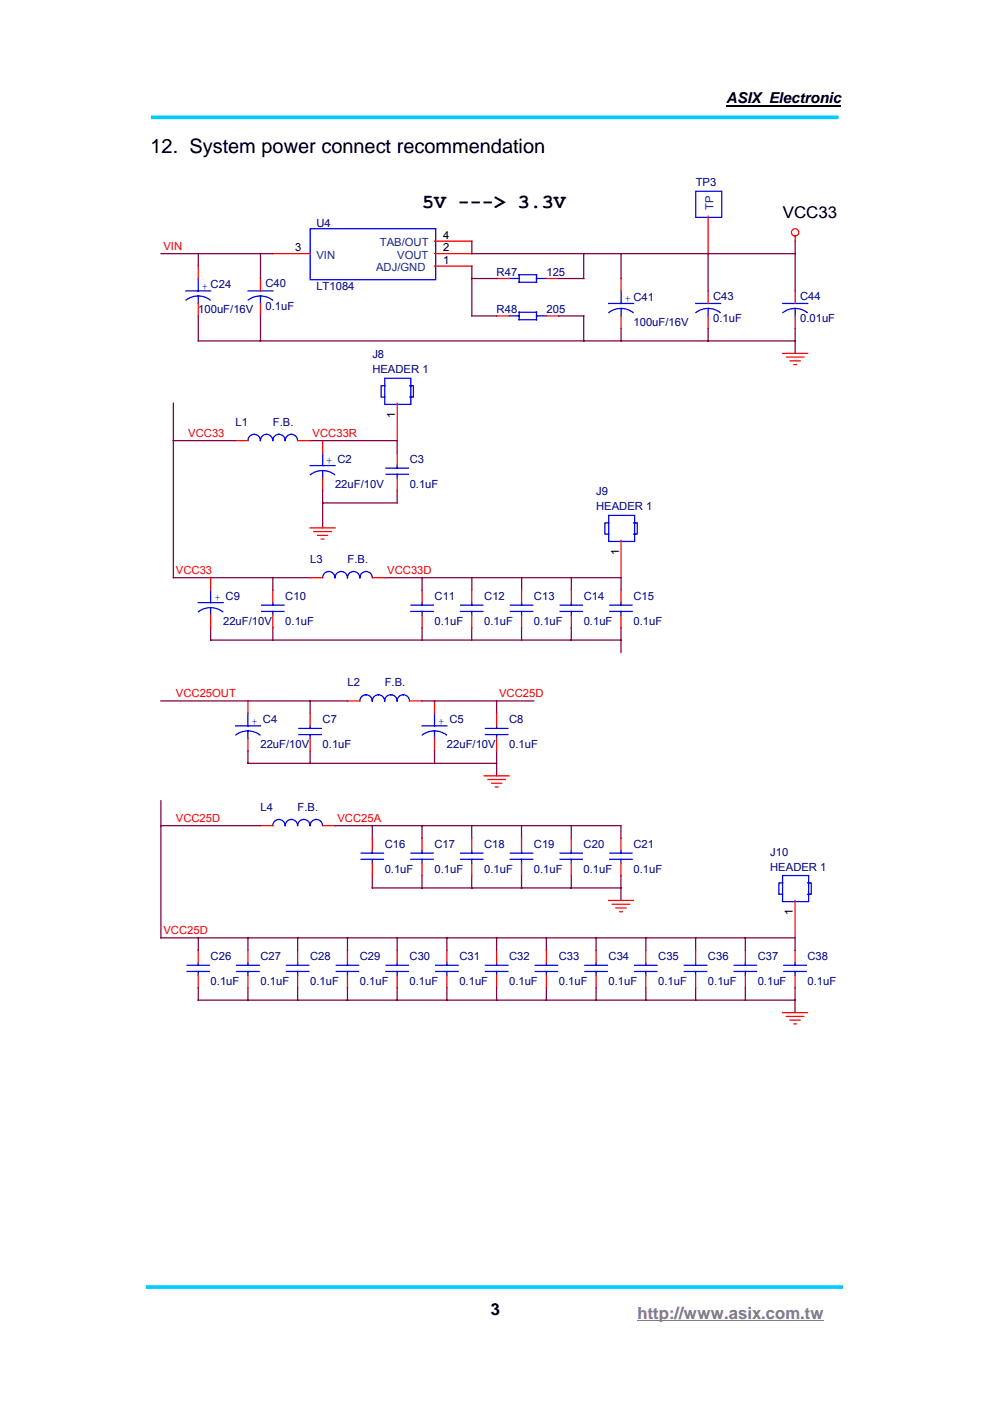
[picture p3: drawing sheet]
<svg xmlns="http://www.w3.org/2000/svg" width="210mm" height="297mm" viewBox="0 0 210 297" stroke-linecap="round" stroke-linejoin="round" font-family="sans-serif">
<path d="M154 22.4h24.3" fill="none" stroke="#000" stroke-width=".34"/>
<path d="M30.9 272.9h147.9" fill="none" stroke="#0cf" stroke-width=".78" stroke-linecap="butt"/>
<path d="M130.6 275.1h46.6v6.3h-46.6z" fill="#fff"/>
<path d="M135.2 280.1h39.4" fill="none" stroke="#808080" stroke-width=".21"/>
<path d="M32 24.9h145.8" fill="none" stroke="#0cf" stroke-width=".78" stroke-linecap="butt"/>
<g fill="none" stroke="#00f" stroke-width=".26">
<path d="M42 59v2.7M65.8 48.5h26.6v10.8h-26.6zM108 59h2.1M110.1 58.3h3.7v1.6h-3.7zM113.8 59h2.1M147.5 40.5h5.5v5.6h-5.5zM39.4 61.7h5.3M39.5 63.6a4.2 4.2 0 0 1 5.1 0M42 62.7v1.6M52.6 61.7h5.3M52.6 63.6a4.2 4.2 0 0 1 5.2 0M55.2 62.8v1.5"/>
<path d="M108 67h2.1M110.1 66.2h3.7v1.6h-3.7zM113.8 67h2.1M129.1 64.3h5.2M129.1 66.3a4.2 4.2 0 0 1 5.1 0M131.7 61.7v2.6M131.7 65.4v1.6M147.5 64.3h5.3M147.6 66.3a4.2 4.2 0 0 1 5.1 0M150.1 65.4v1.6M166 64.3h5.2M166 66.3a4.2 4.2 0 0 1 5.1 0"/>
<path d="M168.6 65.4v1.6M52.6 93.4a1.31 1.31 0 0 1 1.3-1.3 1.31 1.31 0 0 1 1.3 1.3M55.2 93.4a1.3 1.3 0 0 1 1.3-1.3 1.3 1.3 0 0 1 1.3 1.3 1.32 1.32 0 0 1 1.3-1.3 1.32 1.32 0 0 1 1.4 1.3 1.31 1.31 0 0 1 1.3-1.3 1.31 1.31 0 0 1 1.3 1.3M65.8 98.7h5.2M68.4 96.1v2.6M68.4 99.8v1.5M81.6 80.2h5.5v5.5h-5.5zM81.6 81.8h-.8v2.4h.8M81.8 99.2h4.8M84.2 98.7v.5M86.9 81.8h.8v2.4h-.8M65.8 100.6a4.2 4.2 0 0 1 5.2 0"/>
<path d="M81.8 100.6h4.8M84.2 100.6v.7M129.1 109.3h5.5v5.5h-5.5zM129.1 110.9h-.8v2.3h.8M134.3 110.9h.8v2.3h-.8M42 127.8h5.3M42.1 129.7a4.2 4.2 0 0 1 5.1 0M44.7 125.1v2.7M44.7 128.8v1.6M55.5 129.6h4.7M55.5 128.3h4.7M57.8 127.8v.5"/>
<path d="M57.8 129.6v.8M68.4 122.5a1.3 1.3 0 0 1 1.3-1.3 1.3 1.3 0 0 1 1.3 1.3 1.32 1.32 0 0 1 1.3-1.3 1.32 1.32 0 0 1 1.4 1.3 1.31 1.31 0 0 1 1.3-1.3 1.31 1.31 0 0 1 1.3 1.3M76.3 122.5a1.31 1.31 0 0 1 1.3-1.3 1.31 1.31 0 0 1 1.3 1.3M87.1 129.6h4.8M87.1 128.3h4.8M89.5 127.8v.5M89.5 129.6v.8M97.7 129.6h4.7M97.7 128.3h4.7M100 127.8v.5M100 129.6v.8M108.2 129.6h4.8"/>
<path d="M108.2 128.3h4.8M110.6 127.8v.5M110.6 129.6v.8M118.8 129.6h4.7M118.8 128.3h4.7M121.1 127.8v.5M121.1 129.6v.8M129.3 129.6h4.7M129.3 128.3h4.7M131.7 127.8v.5M131.7 129.6v.8M49.9 153.9h5.3"/>
<path d="M50 155.8a4.2 4.2 0 0 1 5.1 0M52.6 151.3v2.6M52.6 155v1.5M63.4 155.7h4.7M63.4 154.4h4.7M65.8 153.9v.5M65.8 155.7v.9M76.3 148.6a1.31 1.31 0 0 1 1.3-1.3 1.31 1.31 0 0 1 1.3 1.3 1.31 1.31 0 0 1 1.3-1.3 1.31 1.31 0 0 1 1.3 1.3M81.6 148.6a1.31 1.31 0 0 1 1.3-1.3 1.31 1.31 0 0 1 1.3 1.3M84.2 148.6a1.3 1.3 0 0 1 1.3-1.3 1.3 1.3 0 0 1 1.3 1.3M89.5 153.9h5.3M89.5 155.8a4.2 4.2 0 0 1 5.2 0"/>
<path d="M92.1 151.3v2.6M92.1 155v1.6M102.9 155.7h4.8M102.9 154.4h4.8M105.3 153.9v.5M105.3 155.7v.9M57.8 175a1.31 1.31 0 0 1 1.4-1.3 1.31 1.31 0 0 1 1.3 1.3 1.31 1.31 0 0 1 1.3-1.3 1.31 1.31 0 0 1 1.3 1.3M63.1 175a1.31 1.31 0 0 1 1.3-1.3 1.31 1.31 0 0 1 1.3 1.3M65.8 175a1.31 1.31 0 0 1 1.3-1.3 1.31 1.31 0 0 1 1.3 1.3M76.6 182.2h4.7M76.6 180.9h4.7M78.9 180.4v.5"/>
<path d="M78.9 182.2v.8M87.1 182.2h4.8M87.1 180.9h4.8M89.5 180.3v.6M89.5 182.2v.8M97.6 182.2h4.8M97.6 180.9h4.8M100 180.3v.6M100 182.2v.8M108.2 182.2h4.7M108.2 180.9h4.7M110.6 180.3v.6"/>
<path d="M110.6 182.2v.8M118.7 182.2h4.8M118.7 180.9h4.8M121.1 180.3v.6M121.1 182.2v.8M129.3 182.2h4.7M129.3 180.9h4.7M131.7 180.3v.6M131.7 182.2v.8M165.9 185.6h5.5v5.6h-5.5zM165.9 187.2h-.8v2.4h.8M171.2 187.2h.8v2.4h-.8"/>
<path d="M39.7 206h4.7M39.7 204.7h4.7M42 204.1v.6M42 206v.8M50.2 206h4.7M50.2 204.7h4.7M52.6 204.1v.6M52.6 206v.8M60.7 206h4.8M60.7 204.7h4.8M63.1 204.1v.6M63.1 206v.8"/>
<path d="M71.3 206h4.7M71.3 204.7h4.7M73.7 204.1v.6M73.7 206v.8M81.8 206h4.8M81.8 204.7h4.8M84.2 204.1v.6M84.2 206v.8M92.4 206h4.7M92.4 204.7h4.7M94.8 204.1v.6M94.8 206v.8"/>
<path d="M102.9 206h4.8M102.9 204.7h4.8M105.3 204.1v.6M105.3 206v.8M113.5 206h4.7M113.5 204.7h4.7M115.8 204.1v.6M115.8 206v.8M124 206h4.8M124 204.7h4.8M126.4 204.1v.6M126.4 206v.8"/>
<path d="M134.6 206h4.7M134.6 204.7h4.7M136.9 204.1v.6M136.9 206v.8M145.1 206h4.8M145.1 204.7h4.8M147.5 204.1v.6M147.5 206v.8M155.7 206h4.7M155.7 204.7h4.7M158 204.1v.6M158 206v.8"/>
<path d="M166.2 206h4.7M166.2 204.7h4.7M168.6 204.1v.6M168.6 206v.8"/>
</g>
<g fill="none" stroke="#f00" stroke-width=".26">
<path d="M42 56.4v2.6M55.2 59v2.7M57.9 53.8h7.9M92.1 56.4h7.9M92.1 53.8h7.9M92.1 51.1h7.9M105.3 59h2.7M115.9 59h2.6M131.7 59v2.7M150.1 45.8v8M168.6 50.1v1M42 64.3v2.7"/>
<path d="M55.2 64.3v2.7M105.3 67h2.7M115.9 67h2.6M131.7 67v2.6M150.1 61.7v2.6M150.1 67v2.6M166 74.9h5.2M166.8 75.7h3.6M167.5 76.5h2.2M168.3 77.3h.6M168.6 61.7v2.6M168.6 67v2.6"/>
<path d="M49.9 93.4h2.7M63.1 93.4h2.7M68.4 93.4v2.7M84.2 96.1v2.6M84.2 85.5v7.9M65.8 111.9h5.2M66.5 112.7h3.7M67.3 113.5h2.1M68.1 114.3h.6M68.4 101.3v2.7M84.2 101.3v2.7M131.7 114.6v7.9"/>
<path d="M44.7 122.5v2.6M44.7 130.4v2.7M57.8 125.1v2.7M57.8 130.4v2.7M65.8 122.5h2.6M78.9 122.5h2.7M89.5 125.1v2.7M89.5 130.4v2.7M100 125.1v2.7M100 130.4v2.7M110.6 125.1v2.7M110.6 130.4v2.7"/>
<path d="M121.1 125.1v2.7M121.1 130.4v2.7M131.7 125.1v2.7M131.7 130.4v2.7M52.6 148.6v2.7M52.6 156.6v2.6M65.8 151.3v2.6M65.8 156.6v2.6M73.7 148.6h2.6M86.8 148.6h2.7M92.1 148.6v2.7M92.1 156.6v2.6"/>
<path d="M105.3 151.3v2.6M105.3 156.6v2.6M55.2 175.1h2.6M68.4 175.1h2.6M78.9 177.7v2.7M89.5 177.7v2.6M100 177.7v2.6M102.7 164.5h5.2M103.4 165.3h3.8M104.3 166.1h2M105 166.9h.6M110.6 177.7v2.6"/>
<path d="M121.1 177.7v2.6M131.7 177.7v2.6M78.9 183v2.6M89.5 183v2.6M100 183v2.6M110.6 183v2.6M121.1 183v2.6M129 190.9h5.3M129.8 191.7h3.7M130.6 192.5h2.1M131.4 193.3h.5M131.7 183v2.6"/>
<path d="M168.6 190.9v7.9M42 201.5v2.6M42 206.8v2.6M52.6 201.5v2.6M52.6 206.8v2.6M63.1 201.5v2.6M63.1 206.8v2.6M73.7 201.5v2.6M73.7 206.8v2.6M84.2 201.5v2.6M84.2 206.8v2.6M94.8 201.5v2.6"/>
<path d="M94.8 206.8v2.6M105.3 201.5v2.6M105.3 206.8v2.6M115.8 201.5v2.6M115.8 206.8v2.6M126.4 201.5v2.6M126.4 206.8v2.6M136.9 201.5v2.6M136.9 206.8v2.6M147.5 201.5v2.6M147.5 206.8v2.6M158 201.5v2.6"/>
<path d="M158 206.8v2.6M165.9 214.7h5.3M166.7 215.5h3.7M167.5 216.3h2.1M168.3 217.1h.5M168.6 201.5v2.6M168.6 206.8v2.6"/>
<circle cx="168.6" cy="49.3" r=".78"/>
</g>
<g fill="none" stroke="#800040" stroke-width=".26">
<path d="M34.1 53.8h23.7M42 53.8v2.6M55.2 53.8v5.2M100 51.1v2.7h68.6M100 59h5.3M100 56.4v10.6h5.3M123.8 53.8v5.2h-5.3M131.7 53.8v5.2M150.1 53.8v7.9M168.6 51.1v10.6M42 67v5.3h126.6M55.2 67v5.3"/>
<path d="M118.5 67h5.3v5.3M131.7 69.6v2.7M150.1 69.6v2.7M168.6 69.6v5.3M36.8 85.5v37h29M36.8 93.4h13.1M65.8 93.4h2.6M68.4 93.4h15.8v2.7M68.4 104v2.6M84.2 104v2.6h-15.8v5.3M44.7 133.1v2.6h87M57.8 122.5v2.6"/>
<path d="M57.8 133.1v2.6M81.6 122.5h50.1v2.6M89.5 122.5v2.6M89.5 133.1v2.6M100 133.1v2.6M100 122.5v2.6M110.6 133.1v2.6M110.6 122.5v2.6M121.1 133.1v2.6M121.1 122.5v2.6M131.7 133.1v5.3M34.1 148.6h39.6"/>
<path d="M52.6 159.2v2.6h52.7M65.8 148.6v2.7M65.8 159.2v2.6M92.1 159.2v2.6M105.3 148.6v2.7M105.3 159.2v5.3M113.2 148.6h-23.7M34.1 169.8v29h134.5v2.7M34.1 175.1h21.1M71 175.1h60.7v2.6M78.9 175.1v2.6M89.5 175.1v2.6"/>
<path d="M100 175.1v2.6M110.6 175.1v2.6M121.1 175.1v2.6M42 198.8v2.7M52.6 198.8v2.7M63.1 198.8v2.7M73.7 198.8v2.7M78.9 185.6v2.7h52.8M84.2 198.8v2.7M89.5 185.6v2.7M94.7 198.8v2.7M100 185.6v2.7"/>
<path d="M105.3 198.8v2.7M110.6 185.6v2.7M115.8 198.8v2.7M121.1 185.6v2.7M126.4 198.8v2.7M131.7 185.6v5.3M136.9 198.8v2.7M147.5 198.8v2.7M158 198.8v2.7M42 209.4v2.6h105.5v-2.6M52.6 209.4v2.6M63.1 209.4v2.6"/>
<path d="M73.7 209.4v2.6M84.2 209.4v2.6M94.7 209.4v2.6M105.3 209.4v2.6M115.8 209.4v2.6M126.4 209.4v2.6M136.9 209.4v2.6M147.5 212h10.5M158 209.4v2.6h10.6M168.6 209.4v5.3"/>
</g>
<g font-size="4.2">
<text x="31.9" y="32.3">12. System power connect recommendation</text>
<text x="89.5" y="44.1">5V ---&gt; 3.3V</text>
</g>
<text font-size="3.5" x="104" y="278.7">3</text>
<text font-size="3.5" fill="#808080" x="135.2" y="279.6">http://www.asix.com.tw</text>
<text font-size="3.4" x="166" y="46.3">VCC33</text>
<text font-size="3.2" x="154" y="21.9">ASIX Electronic</text>
<g font-size="2.4" fill="#000080">
<text x="147.5" y="39.5">TP3</text>
<text x="67.1" y="48.2">U4</text>
<text x="105.3" y="58.5">R47</text>
<text x="115.9" y="58.5">125</text>
<text x="56.3" y="60.9">C40</text>
<text x="56.3" y="65.7">0.1uF</text>
<text x="67.1" y="61.4">LT1084</text>
<text x="151.2" y="63.5">C43</text>
<text x="169.6" y="63.5">C44</text>
<text x="42" y="66.4">100uF/16V</text>
<text x="105.3" y="66.4">R48</text>
<text x="115.9" y="66.4">205</text>
<text x="134.3" y="69.1">100uF/16V</text>
<text x="151.2" y="68.3">0.1uF</text>
<text x="169.6" y="68.3">0.01uF</text>
<text x="78.9" y="76">J8</text>
<text x="78.9" y="79.2">HEADER 1</text>
<text x="49.9" y="90.2">L1</text>
<text x="57.8" y="90.2">F.B.</text>
<text x="86.9" y="98.2">C3</text>
<text x="71" y="103.5">22uF/10V</text>
<text x="86.9" y="103.5">0.1uF</text>
<text x="126.4" y="105">J9</text>
<text x="126.4" y="108.2">HEADER 1</text>
<text x="65.8" y="119.3">L3</text>
<text x="73.7" y="119.3">F.B.</text>
<text x="60.5" y="127.2">C10</text>
<text x="92.1" y="127.2">C11</text>
<text x="102.7" y="127.2">C12</text>
<text x="113.2" y="127.2">C13</text>
<text x="123.8" y="127.2">C14</text>
<text x="134.3" y="127.2">C15</text>
<text x="47.3" y="132.5">22uF/10V</text>
<text x="60.5" y="132.5">0.1uF</text>
<text x="92.1" y="132.5">0.1uF</text>
<text x="102.7" y="132.5">0.1uF</text>
<text x="113.2" y="132.5">0.1uF</text>
<text x="123.8" y="132.5">0.1uF</text>
<text x="134.3" y="132.5">0.1uF</text>
<text x="73.7" y="145.4">L2</text>
<text x="81.6" y="145.4">F.B.</text>
<text x="68.4" y="153.4">C7</text>
<text x="107.9" y="153.4">C8</text>
<text x="55.2" y="158.7">22uF/10V</text>
<text x="68.4" y="158.7">0.1uF</text>
<text x="94.8" y="158.7">22uF/10V</text>
<text x="107.9" y="158.7">0.1uF</text>
<text x="55.2" y="171.9">L4</text>
<text x="63.1" y="171.9">F.B.</text>
<text x="81.6" y="179.8">C16</text>
<text x="92.1" y="179.8">C17</text>
<text x="102.7" y="179.8">C18</text>
<text x="113.2" y="179.8">C19</text>
<text x="123.7" y="179.8">C20</text>
<text x="134.3" y="179.8">C21</text>
<text x="81.6" y="185.1">0.1uF</text>
<text x="92.1" y="185.1">0.1uF</text>
<text x="102.7" y="185.1">0.1uF</text>
<text x="113.2" y="185.1">0.1uF</text>
<text x="123.7" y="185.1">0.1uF</text>
<text x="134.3" y="185.1">0.1uF</text>
<text x="163.3" y="181.4">J10</text>
<text x="163.3" y="184.6">HEADER 1</text>
<text x="44.7" y="203.6">C26</text>
<text x="55.2" y="203.6">C27</text>
<text x="65.8" y="203.6">C28</text>
<text x="76.3" y="203.6">C29</text>
<text x="86.8" y="203.6">C30</text>
<text x="97.4" y="203.6">C31</text>
<text x="107.9" y="203.6">C32</text>
<text x="118.5" y="203.6">C33</text>
<text x="129" y="203.6">C34</text>
<text x="139.6" y="203.6">C35</text>
<text x="150.1" y="203.6">C36</text>
<text x="160.7" y="203.6">C37</text>
<text x="171.2" y="203.6">C38</text>
<text x="44.7" y="208.9">0.1uF</text>
<text x="55.2" y="208.9">0.1uF</text>
<text x="65.8" y="208.9">0.1uF</text>
<text x="76.3" y="208.9">0.1uF</text>
<text x="86.8" y="208.9">0.1uF</text>
<text x="97.4" y="208.9">0.1uF</text>
<text x="107.9" y="208.9">0.1uF</text>
<text x="118.5" y="208.9">0.1uF</text>
<text x="129" y="208.9">0.1uF</text>
<text x="139.6" y="208.9">0.1uF</text>
<text x="150.1" y="208.9">0.1uF</text>
<text x="160.7" y="208.9">0.1uF</text>
<text x="171.2" y="208.9">0.1uF</text>
</g>
<g font-size="2.4" fill="#004080">
<text x="151.3" y="44.5" transform="rotate(-90 151.3 44.5)">TP</text>
<text x="80.5" y="52.2">TAB/OUT</text>
<text x="67.1" y="54.8">VIN</text>
<text x="79.7" y="57.5">ADJ/GND</text>
<text x="84.2" y="54.8">VOUT</text>
</g>
<g font-size="2.4" fill="#f00">
<text x="34.6" y="53">VIN</text>
<text x="39.9" y="92.6">VCC33</text>
<text x="66.3" y="92.6">VCC33R</text>
<text x="37.3" y="121.7">VCC33</text>
<text x="82.1" y="121.7">VCC33D</text>
<text x="37.3" y="147.8">VCC25OUT</text>
<text x="105.8" y="147.8">VCC25D</text>
<text x="37.3" y="174.3">VCC25D</text>
<text x="71.6" y="174.3">VCC25A</text>
<text x="34.6" y="198.1">VCC25D</text>
</g>
<g font-size="2.4">
<text x="62.6" y="53.2">3</text>
<text x="94" y="53.2">2</text>
<text x="94" y="50.6">4</text>
<text x="94" y="55.9">1</text>
<text x="83.8" y="88.7" transform="rotate(-90 83.8 88.7)">1</text>
<text x="131.2" y="117.7" transform="rotate(-90 131.2 117.7)">1</text>
<text x="168.1" y="194.1" transform="rotate(-90 168.1 194.1)">1</text>
</g>
<g font-size="2.4" fill="#00f">
<text x="42.8" y="61.4">+ C24</text>
<text x="132.5" y="64.1">+ C41</text>
<text x="69.2" y="98.5">+ C2</text>
<text x="45.5" y="127.5">+ C9</text>
<text x="53.4" y="153.6">+ C4</text>
<text x="92.9" y="153.6">+ C5</text>
</g>
</svg>
